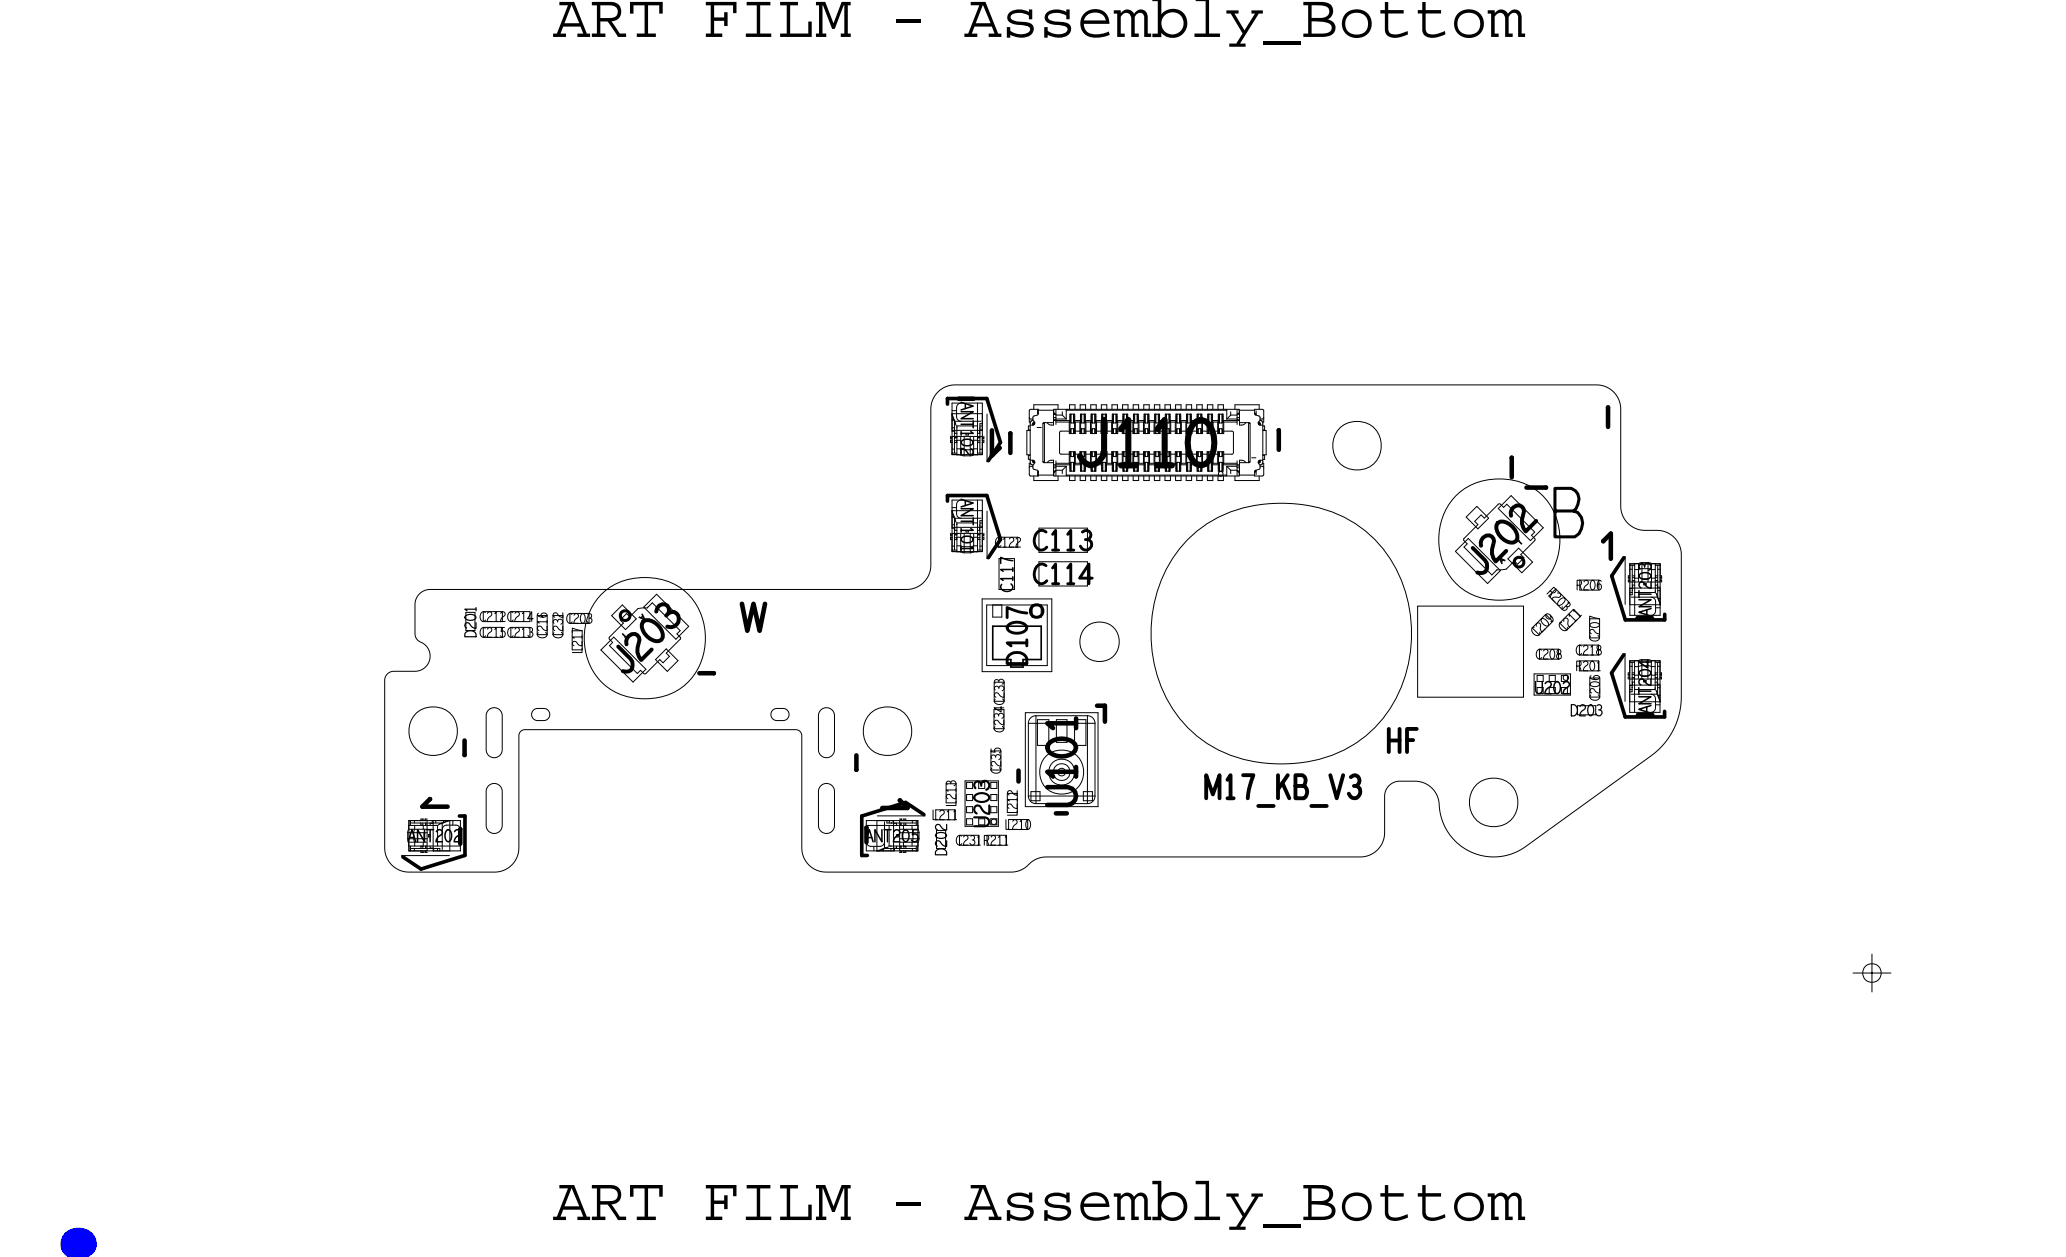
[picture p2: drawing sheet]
<svg xmlns="http://www.w3.org/2000/svg" width="68mm" height="41mm" viewBox="0 0 68 41" stroke-linecap="round" stroke-linejoin="round" font-family="sans-serif">
<!-- layer: Board Outline -->
<g fill="none" stroke="#000" stroke-width=".03">
<path d="M13.8 19.6l.4-.2h15.7a.8 .8 0 0 0 .8-.8v-5.2a.8 .8 0 0 1 .8-.7h21.3a.8 .8 0 0 1 .7 .8v3.3a.8 .8 0 0 0 .8 .7h.5a.8 .8 0 0 1 .7 .8v4.8l-.3 1-.6 .7-4.3 3.2a1.86 1.86 0 0 1-2.8-1.7 .8 .8 0 0 0-.8-.5h-.6l-.3 .2-.1 1.6a.8 .8 0 0 1-.8 .7h-10.4l-.3 .1-.4 .3-.4 .1h-6.1a.8 .8 0 0 1-.8-.8v-3.7l-.1-.2h-9.1l-.2 .2v3.8a.8 .8 0 0 1-.8 .7h-2.9a.8 .8 0 0 1-.7-.8v-5.6l.2-.2 1-.1 .3-.3v-.4l-.5-.5v-1zM39.4 17.6a4.4 4.4 0 0 1 6.8 1.5 4.3 4.3 0 0 1-2.5 5.9 4.3 4.3 0 0 1-5.6-3.2 4.5 4.5 0 0 1 1.3-4.2zM46.8 20h3.5v3h-3.5zM16.1 23.4h.3l.2 .2v1.2l-.2 .2-.2-.1-.1-.1v-1.2zM16.1 25.9h.3l.2 .2v1.2l-.2 .2-.2-.1-.1-.1v-1.2zM17.6 23.4h.4l.1 .1v.2l-.1 .1h-.3l-.1-.2zM25.5 23.4h.4l.1 .1v.2l-.1 .1h-.3l-.1-.2zM27.1 23.4h.3l.1 .2v1.2l-.2 .2-.2-.1-.1-.1v-1.2zM27.1 25.9h.3l.1 .2v1.2l-.2 .2-.2-.1-.1-.1v-1.2z"/>
<circle cx="44.8" cy="14.7" r=".81"/>
<circle cx="14.3" cy="24.1" r=".81"/>
<circle cx="29.3" cy="24.1" r=".81"/>
<circle cx="36.3" cy="21.2" r=".65"/>
<circle cx="49.3" cy="26.5" r=".81"/>
</g>
<g fill="none" stroke="#000" stroke-width=".15">
<path d="M31.7 13.2h.4zM32.7 15l.3-.2zM32.7 14.2v.8zM33 14.8h.1M33.4 14.3h.1M33.4 14.3v.6zM42.2 14.2h.1M42.2 14.2v.6zM49.9 15.1h.1M49.9 15.1v.6zM50.4 16.1h.6zM51 16.1h.1"/>
<path d="M52.9 17.9h.1M53.1 13.4h.1M53.1 13.4v.7zM53.2 17.6l-.3 .3zM53.2 17.6v.8zM13.9 26.6l.3-.2zM13.9 26.6h.9zM14.2 26.4h.1M15.2 27.4h.1M15.2 27.4v.4zM15.3 24.9h.1M15.3 24.4v.5z"/>
<path d="M23.1 22.2h.5zM23.6 22.2h.1M28.3 25.4h.1M28.3 24.9v.5zM28.6 27.3v.5zM28.6 27.3h.1M29.1 26.7h.9zM29.7 26.4h.1M29.7 26.4l.3 .3zM33.6 25.4v.4zM36.2 23.3h.3zM36.5 23.3v.5z"/>
<path d="M54.1 20.4h.4zM54.1 23.6h.5z"/>
</g>
<!-- layer: Components -->
<g fill="none" stroke="#000" stroke-width=".03">
<path d="M21.7 19.6l1 1.1zM31.4 14.4h.1M31.4 14.5h.1M31.4 14.6h.1M31.4 14.5v.1zM31.4 14.4v.1zM31.4 17.6h.1M31.4 17.7h.1M31.4 17.7v.1zM31.4 17.6v.1zM31.4 17.8h.1M31.4 13.3h1z"/>
<path d="M31.4 13.3v.3zM31.4 16.5h1zM31.4 16.5v.3zM31.4 13.6h.2zM31.4 13.7l1-.1zM31.4 13.6v1.4zM31.4 13.7v.5zM31.4 16.8h.2zM31.5 13.9h.1M31.4 16.9l1-.1zM31.4 16.9v.5zM31.4 16.8v1.4z"/>
<path d="M31.4 13.6v.1M31.4 14.1h.1zM31.4 14.2h.1zM31.4 14.2h1zM31.5 17.1h.1M31.4 16.8v.1M31.4 14.4h1zM31.4 14.4v.6zM31.4 17.3h.1zM31.4 14.8h.1zM31.4 15h.1M31.4 15h.2z"/>
<path d="M31.4 17.4h.1zM31.4 17.4h1zM31.4 15h1zM31.4 17.6h1zM31.4 17.6v.6zM31.4 18h.1zM31.4 18.2h.1M31.4 18.2h.2zM31.4 18.2h1zM31.4 13.7l.1 .3zM31.4 13.7l.1 .2zM31.4 16.9l.1 .3z"/>
<path d="M31.4 16.9l.1 .2zM31.5 13.9v1.1zM31.5 14.2h.1M31.5 14.3h.1zM31.5 17.1v1.1zM31.5 14.4h.1zM31.5 14.5h.1zM31.5 14.6h.1zM31.5 14.6h.1M31.5 17.4h.1M31.5 17.5h.1zM31.5 17.6h.1z"/>
<path d="M31.5 17.7h.1zM31.5 17.8h.1zM31.5 17.8h.1M31.5 14.2v.1zM31.5 17.4v.1zM31.5 13.9h.9zM31.5 17.1h.9zM31.5 14h.1M31.6 14h.1M31.5 17.2h.1M31.6 17.2h.1M31.6 13.5v.3z"/>
<path d="M31.6 16.7v.3zM31.6 13.8l.1 .1M31.6 17l.1 .1M31.6 14v1zM31.6 14.1h.7zM31.6 17.3h.7zM31.6 17.2v1zM31.7 13.3l-.1 .2M31.7 16.5l-.1 .2M32.1 14.4v.6zM32.1 14.5h.2zM32.1 14.8h.2z"/>
<path d="M32.1 15h.2zM32.1 17.6v.6zM32.1 17.7h.2zM32.1 14.8h-.1M32.1 15h-.1M32.1 18h.2zM32.1 18h-.1M32.1 18.2h.2zM32.1 18.2h-.1M32.3 13.3v1.7zM32.3 16.5v1.7zM32.3 14.3h.1z"/>
<path d="M32.3 14.4h.1zM32.3 15l.1-.1zM32.3 17.5h.1zM32.3 15h.1zM32.3 17.6h.1zM32.3 18.2l.1-.1zM32.3 18.2h.1zM32.3 14.4h.1M32.3 17.6h.1M32.3 14.6h.1M32.3 14.5h.1M32.3 17.7h.1"/>
<path d="M32.3 17.8h.1M32.3 14.5v.1zM32.3 14.5h.1zM32.3 14.6h.1zM32.3 17.7v.1zM32.3 17.7h.1zM32.3 17.8h.1zM32.3 14.2v.1zM32.4 14.2h.1M32.4 17.4h.1M32.3 17.4v.1zM32.4 14.1h.1"/>
<path d="M32.4 17.3h.1M32.3 14.1h.1M32.3 17.3h.1M32.4 14h.1M32.4 14v.9zM32.4 17.2h.1M32.4 17.2v.9zM32.4 14.8h.1M32.4 18h.1M32.4 19.8h2.3zM32.4 19.8v2.4zM32.4 13.3v1.6z"/>
<path d="M32.4 16.5v1.6zM32.4 13.6v.6zM32.4 16.8v.6zM32.4 14.4h.1M32.4 14.5h.1M32.5 14.6h.1M32.4 14.4v.6zM32.4 14.9h.1M32.4 17.6h.1M32.4 17.7h.1M32.4 17.6v.6zM32.5 17.8h.1"/>
<path d="M32.4 18.1h.1M32.5 14.5h.1M32.5 17.7h.1M32.5 14.5v.1zM32.5 14.4v.1zM32.5 17.7v.1zM32.5 17.6v.1zM32.6 20v2zM32.6 20h2zM32.6 13.7v1.5zM32.6 16.9v1.5zM32.8 20v.4z"/>
<path d="M32.8 20h.3zM32.9 14.8l-.3 .4zM32.9 18l-.3 .4zM33 17.7v.4zM33 17.7h.6zM33 18.1h.6zM33 18.4v1.1zM33 19.5h.5zM33 18.4h.5zM33.1 20v.4zM33.5 18.4v1.1zM33.6 17.7v.4z"/>
<path d="M33.9 14.2h.1zM33.9 15h.1zM33.9 14.2v.8zM34 14.1h.1M33.9 15.2h.1M33.9 15v.2zM33.9 14.1v.1zM34 15.3h.1M34 13.6v.3zM34 15.3v.4zM34 13.8h.1M34 15.7h.1"/>
<path d="M34 13.9h.1M34 15.2h.1M34 14v1.2zM34 15.2l.1 .1M34 14h.1zM34 15.2h.1zM34 13.5h.3zM34 13.8h.1zM34.1 13.9h.1M34.1 15.3h.1M34 15.4h.1zM34 15.7h.3z"/>
<path d="M34 13.5v.1M34 15.4h.1M34.1 20h.3zM34.1 15.2h.1M34.1 14h.1M34.1 15.2v.1M34.1 13.8v.1zM34.1 15.4h.1M34.1 15.4v.1M34.2 13.9h.1M34.2 15.3h.1M34.1 13.9v.1z"/>
<path d="M34.1 15.2v.1zM34.1 13.9v.1M34.1 13.4h.8zM34.1 13.4v.1zM34.1 15.9h.8zM34.1 15.7v.2zM34.1 13.7h.1zM34.1 15.5h.1zM34.1 13.7v.1M34.2 14h.1M34.2 15.2h.1M34.2 13.9h-.1l-.1 .1"/>
<path d="M34.2 14h-.1M34.2 15.3l-.1 .1M34.2 14.1h.2zM34.2 15.5l.1 .1M34.3 13.6h.1M34.3 13.5v.1zM34.3 15.6h.1M34.3 15.6v.1zM34.3 13.5h.5zM34.3 15.7h.5zM34.3 13.6l-.1 .1M34.3 18.5v.8z"/>
<path d="M34.3 18.5h1.6zM34.3 19.3h1.6zM34.3 17.4v.8zM34.3 17.4h1.6zM34.3 18.2h1.6zM34.4 20v.4zM34.4 14v1.2zM34.4 15.2l.1 .1M34.5 14h.1M34.4 15.2h.1M34.5 15.2h.1M34.5 13.9h.3z"/>
<path d="M34.5 15.3h.3zM34.5 13.9l-.1 .1M34.5 13.9v1.4zM34.6 13.9l.1 .1M34.6 20v2zM34.7 14h.1zM34.7 15.2h.1zM34.7 15.2l-.1 .1M34.7 19.8v2.4zM34.8 13.6h.1M34.8 13.7h.1zM34.8 13.8h.1z"/>
<path d="M34.8 15.4h.1zM34.8 15.5h.1zM34.8 13.5v.5zM34.8 15.6h.1M34.8 15.2v.5zM34.8 13.9h.5zM34.8 15.3h.5zM34.8 13.5v.1zM34.8 15.6v.1zM34.8 13.5h6.1zM34.8 15.7h6.1zM34.9 13.7h.2z"/>
<path d="M34.9 15.5h.2zM34.9 13.5v.5zM34.9 15.5h.1M34.9 15.2v.5zM34.9 13.8h.3zM34.9 13.9h.4zM34.9 15.3h.4zM34.9 15.4h.3zM34.9 13.4v.1zM34.9 15.7v.2zM35 14.3v.6zM35 14.9v.1"/>
<path d="M35 14.2v.1M35.1 13.6v.1zM35.1 13.7l.1 .1zM35.2 13.5h.1M35.2 13.5v.3zM35.2 13.5h5.3zM35.2 15.7h5.3zM35.3 13.4h.2zM35.3 13.4v.1zM35.3 13.7h.2zM35.3 13.7h.1M35.3 13.8h.1"/>
<path d="M35.3 13.7v.2zM35.3 13.9h.1M35.4 13.7h.1M35.4 13.7v.3zM35.5 13.7h.1M35.5 13.8h.1M35.5 13.7v.2zM35.5 13.9h.1M35.5 13.9v.4zM35.5 13.9h.2zM35.5 13.4v.1zM35.7 13.4h.1z"/>
<path d="M35.7 13.4v.1zM35.7 13.7h.1zM35.7 13.7h.1M35.7 13.8h.1M35.7 13.7v.2zM35.7 13.9h.1M35.7 13.7v.3zM35.8 13.7h.1M35.8 13.7v.3zM35.8 13.8h.1M35.8 13.7v.2zM35.8 13.9h.1"/>
<path d="M35.8 13.9v.4zM35.8 13.9h.2zM35.8 13.4v.1zM35.9 18.5v.8zM35.9 17.4v.8zM36 13.4h.2zM36 13.4v.1zM36 13.7h.2zM36 13.7h.1M36 13.8h.1M36 13.7v.2zM36 13.9h.1"/>
<path d="M36.1 13.7h.1M36.1 13.7v.3zM36.2 13.7h.1M36.2 13.8h.1M36.2 13.7v.2zM36.2 13.9h.1M36.2 13.9v.4zM36.2 13.9h.2zM36.2 13.4v.1zM36.4 13.4h.1zM36.4 13.4v.1zM36.4 13.7h.1z"/>
<path d="M36.4 13.7h.1M36.4 13.8h.1M36.4 13.7v.2zM36.4 13.9h.1M36.4 13.7v.3zM36.5 13.7h.1M36.5 13.7v.3zM36.5 13.8h.1M36.5 13.7v.2zM36.5 13.9h.1M36.5 13.9v.4zM36.5 13.9h.2z"/>
<path d="M36.5 13.4v.1zM36.7 13.4h.2zM36.7 13.4v.1zM36.7 13.7h.2zM36.7 13.7h.1M36.7 13.8h.1M36.7 13.7v.2zM36.7 13.9h.1M36.8 13.7h.1M36.8 13.7v.3zM36.9 13.7h.1M36.9 13.8h.1"/>
<path d="M36.9 13.7v.2zM36.9 13.9h.1M36.9 13.9v.4zM36.9 13.9h.2zM36.9 13.4v.1zM37.1 13.4h.1zM37.1 13.4v.1zM37.1 13.7h.1zM37.1 13.7h.1M37.1 13.8h.1M37.1 13.7v.2zM37.1 13.9h.1"/>
<path d="M37.1 13.7v.3zM37.2 13.7h.1M37.2 13.7v.3zM37.2 13.8h.1M37.2 13.7v.2zM37.2 13.9h.1M37.2 13.9v.4zM37.2 13.9h.2zM37.2 13.4v.1zM37.4 13.4h.2zM37.4 13.4v.1zM37.4 13.7h.2z"/>
<path d="M37.4 13.7h.1M37.4 13.8h.1M37.4 13.7v.2zM37.4 13.9h.1M37.5 13.7h.1M37.5 13.7v.3zM37.6 13.7h.1M37.6 13.8h.1M37.6 13.7v.2zM37.6 13.9h.1M37.6 13.9v.4zM37.6 13.9h.2z"/>
<path d="M37.6 13.4v.1zM37.8 13.4h.1zM37.8 13.4v.1zM37.8 13.7h.1zM37.8 13.7h.1M37.8 13.8h.1M37.8 13.7v.2zM37.8 13.9h.1M37.8 13.7v.3zM37.9 13.7h.1M37.9 13.7v.3zM37.9 13.8h.1"/>
<path d="M37.9 13.7v.2zM37.9 13.9h.1M37.9 13.9v.4zM37.9 13.9h.2zM37.9 13.4v.1zM38.1 13.4h.2zM38.1 13.4v.1zM38.1 13.7h.2zM38.1 13.7h.1M38.1 13.8h.1M38.1 13.7v.2zM38.1 13.9h.1"/>
<path d="M38.2 13.7h.1M38.2 13.7v.3zM38.3 13.7h.1M38.3 13.8h.1M38.3 13.7v.2zM38.3 13.9h.1M38.3 13.9v.4zM38.3 13.9h.2zM38.3 13.4v.1zM38.5 13.4h.1zM38.5 13.4v.1zM38.5 13.7h.1z"/>
<path d="M38.5 13.7h.1M38.5 13.8h.1M38.5 13.7v.2zM38.5 13.9h.1M38.5 13.7v.3zM38.6 13.7h.1M38.6 13.7v.3zM38.6 13.7v.2zM38.6 13.8h.1M38.6 13.9h.1M38.6 13.9v.4zM38.6 13.9h.2z"/>
<path d="M38.6 13.4v.1zM38.8 13.4v.1zM38.8 13.4h.2zM38.8 13.7v.2zM38.8 13.7h.1M38.8 13.8h.1M38.8 13.7h.2zM38.8 13.9h.1M38.9 13.7h.1M38.9 13.7v.3zM39 13.7h.1M39 13.7v.2z"/>
<path d="M39 13.8h.1M39 13.9h.1M39 13.9v.4zM39 13.9h.2zM39 13.4v.1zM39.2 13.4v.1zM39.2 13.4h.1zM39.2 13.7v.2zM39.2 13.7h.1zM39.2 13.7h.1M39.2 13.8h.1M39.2 13.9h.1"/>
<path d="M39.2 13.7v.3zM39.3 13.7v.3zM39.3 13.7h.1M39.3 13.7v.2zM39.3 13.8h.1M39.3 13.9h.1M39.3 13.9v.4zM39.3 13.9h.2zM39.3 13.4v.1zM39.5 13.4v.1zM39.5 13.4h.2zM39.5 13.7v.2z"/>
<path d="M39.5 13.7h.2zM39.5 13.7h.1M39.5 13.8h.1M39.5 13.9h.1M39.6 13.7h.1M39.6 13.7v.3zM39.7 13.7h.1M39.7 13.7v.2zM39.7 13.8h.1M39.7 13.9h.1M39.7 13.9v.4zM39.7 13.9h.2z"/>
<path d="M39.7 13.4v.1zM39.9 13.4v.1zM39.9 13.4h.1zM39.9 13.7v.2zM39.9 13.7h.1zM39.9 13.7h.1M39.9 13.8h.1M39.9 13.9h.1M39.9 13.7v.3zM40 13.7v.3zM40 13.7h.1M40 13.7v.2z"/>
<path d="M40 13.8h.1M40 13.9h.1M40 13.9v.4zM40 13.9h.2zM40 13.4v.1zM40.2 13.4v.1zM40.2 13.4h.2zM40.2 13.7v.2zM40.2 13.7h.2zM40.2 13.7h.1M40.2 13.8h.1M40.2 13.9h.1"/>
<path d="M40.3 13.7h.1M40.3 13.7v.3zM40.4 13.7h.1M40.4 13.7v.2zM40.4 13.8h.1M40.4 13.9h.1M40.4 13.9v.4zM40.4 13.9h.5zM40.4 13.9h.4zM40.4 15.3h.4zM40.4 15.3h.5zM40.4 13.4v.1z"/>
<path d="M40.4 14.2h.3zM40.4 15h.3zM40.5 13.5h.1M40.5 13.5v.3zM40.5 13.8l.1-.1zM40.5 15.4l.1 .1zM40.5 13.8h.3zM40.5 15.4h.3zM40.6 13.6v.1zM40.6 15.5v.1zM40.6 13.7h.2zM40.6 15.5h.2z"/>
<path d="M40.7 14.2v.1M40.7 14.3v.6zM40.7 14.9v.1M40.8 13.4v.1zM40.8 15.7v.2zM40.8 13.4h.8zM40.8 15.9h.8zM40.8 13.5v.5zM40.8 13.7h.1M40.8 13.7h.1zM40.8 13.8h.1zM40.8 15.4h.1z"/>
<path d="M40.8 15.5h.1zM40.8 15.2v.5zM40.9 15.6h.1M40.9 13.6h.1M40.9 13.5v.1zM40.9 13.5h.5zM40.9 15.6v.1zM40.9 15.7h.5zM40.9 13.5v.5zM40.9 13.9h.3zM40.9 14h.1zM40.9 15.2h.1z"/>
<path d="M40.9 15.3h.3zM40.9 15.2v.5zM41 15.2l.1 .1M41.1 13.9l-.1 .1M41.2 13.9v1.4zM41.2 13.9l.1 .1M41.2 15.3h.1M41.2 14h.1M41.3 14h.1M41.2 15.2h.1M41.3 14v1.2zM41.3 15.2l-.1 .1"/>
<path d="M41.3 15.1h.2zM41.4 13.5v.1zM41.4 13.6h.1M41.4 13.5h.3zM41.4 15.6v.1zM41.4 15.6h.1M41.4 15.7h.3zM41.4 13.6l.1 .1M41.5 13.7h.1M41.4 15.5h.1M41.5 13.7h.1zM41.5 15.5h.1z"/>
<path d="M41.5 15.5l-.1 .1M41.5 13.6v.1zM41.5 15.5v.2zM41.5 15.5h.1M41.5 15.3h.1M41.5 14h.1M41.5 13.9h.1M41.5 13.9h.1l.1 .1M41.5 15.3l.1 .1M41.6 15.2h.1M41.6 14h.1M41.6 13.7v.1"/>
<path d="M41.6 13.4v.1zM41.6 15.7v.2zM41.6 13.9v.1zM41.6 15.2v.1zM41.6 13.9v.1M41.6 15.4h.1M41.6 13.8v.1zM41.6 13.8h.1zM41.6 14h.1zM41.6 15.2h.1zM41.6 15.4h.1zM41.6 15.2h-.1"/>
<path d="M41.6 15.4v.1M41.6 15.2v.1M41.6 13.9h.1M41.7 15.3h.1M41.7 13.5v.1M41.7 15.4h.1M41.7 13.9h.1M41.7 14v1.2zM41.7 14.2h.1M41.7 14.2h.1zM41.7 15h.1zM41.7 15h.1"/>
<path d="M41.7 15.2l-.1 .1M41.7 14.1h.1M41.7 15.2h.1M41.7 13.6v.3zM41.7 15.3v.4zM41.7 13.8h.1M41.7 15.7h.1M41.7 14.1v.1zM41.7 15v.2zM41.8 14.2v.8zM48 18.2l1.1 1.1zM48 18.2l.5-.4z"/>
<path d="M49.5 16.8l.4-.4zM49.9 16.4l1 1zM52.2 19.1v.4zM52.2 19.1h.6zM52.2 19.5h.6zM52.8 19.1v.4zM53.7 18.4l-.4 .4zM53.7 18.4v1.5zM53.8 19v.1zM53.8 19.1v.1zM53.8 19.2h.1M53.8 19.1h.1"/>
<path d="M53.8 19h.1M53.8 18.7h.1M53.8 18.8h.1zM53.8 18.7h.2zM53.8 18.6h.2zM53.8 18.6v.6zM53.8 18.7v1.6zM53.8 19.6h.1zM53.8 19.5h.1zM53.8 19.4h.1zM53.8 19.4v.6zM53.8 19.2h1z"/>
<path d="M53.8 18.6h1zM53.8 20h1zM53.8 19.4h1zM53.9 19.7h.8zM53.9 19.3h.1zM53.9 19.2h.1zM53.9 19.1h.1zM53.9 19h.1zM53.9 18.7v.9zM53.9 19.5h.1M53.9 19.4h.1M53.9 19.3v.1z"/>
<path d="M54 19v.1zM54 19.2h.1M54 19h.1M54 19.1h.1M54 18.6v1.7zM54 19.1h.1zM54 18.8h.1zM54 18.6h.1zM54 19.5h.6zM54.1 18.6v.6zM54.2 18.8h-.1M54.2 18.6h-.1"/>
<path d="M54.5 19.7l.2 .2M54.6 19.3h.1zM54.6 19.2h.1zM54.6 18.7h.2zM54.6 18.6h.2zM54.6 18.6v1zM54.7 19.2h.1M54.7 19.1h.1M54.7 19h.1M54.7 19.9v.3zM54.7 19.6h.1M54.7 19.6l.1 .3z"/>
<path d="M54.7 19.7h.1M54.7 19.7l.1 .2zM54.7 19.4h.1M54.7 19.3v.1zM54.7 18.8h.1zM54.7 19.5h.1zM54.7 19.4h.1zM54.7 18.7v1zM54.8 19.8h.1M54.8 19.9v.1M54.9 19.2h.1M54.9 19.1h.1"/>
<path d="M54.8 19h.1M54.8 18.6h.1M54.8 18.6v.6zM54.8 20v.3zM54.8 18.7v1.3zM54.8 19.4v.6zM54.8 19.1h.1M54.9 19v.1zM54.9 19.1v.1zM13.3 28.2l.4 .4zM13.3 28.2h1.5zM13.5 27.4h.6z"/>
<path d="M13.5 27.2v.2zM13.5 27.9h1.7zM13.5 27.2h1zM13.5 27.4v.1M13.5 28.1h.1M13.5 27.1h.1M13.5 27.9v.2zM13.5 27.1v.1zM13.5 28.1h.6zM13.5 27.1v1zM13.5 27.1h.6zM13.5 28.1h1.7z"/>
<path d="M13.5 28h1zM13.5 27.2h1.1zM13.5 27.1h1.4zM13.7 28v.1zM13.7 27.1v.1zM13.7 27.2v.2zM13.7 27.4v.1M13.9 27.2h.1M13.9 28.1h.1zM13.9 27.9h.1zM13.9 28.1h.1M13.9 27.9v.1z"/>
<path d="M13.9 27.1h.1M13.9 27.2h.1zM13.9 27h.1zM13.9 27.9h.1M14 27h.1M14 27.2h.1M14 27.9v.1zM14 28.1h.1M14 27.9h.1M14 27.2v.2zM14 28.1h.1zM14 27.1h.1"/>
<path d="M14 27h.1zM14.1 27.9h.1M14.1 27.9v.1zM14.1 27.2h.1M14.1 27h.1M14.1 28.1h.1M14.1 27.1v1zM14.2 28h.1zM14.2 27.9v.1zM14.2 27.2h.1M14.2 27.2h.1zM14.3 27.1v.1z"/>
<path d="M14.3 28h.1M14.3 27.2h.1M14.3 27.1v1zM14.3 27.1h.5zM14.3 28.1h.5zM14.3 28v.1zM14.4 28h.1M14.4 27.1v.1zM14.4 27.2h.1M14.4 28v.1zM14.4 27.2v.7zM14.5 27.2h.1"/>
<path d="M14.5 27.2l.3-.1zM14.5 28v.1zM14.6 27.2v.8zM14.6 27.2l.2-.1zM14.6 27.2h.1M14.6 27.1h.1M14.7 27.2h.3zM14.8 27.2l-.2 .2M14.8 27.1v1zM14.9 27.1h.3zM14.9 27.1h-.1M14.9 27.1v.1z"/>
<path d="M15.1 27.2l.1 .2M15.2 27.1v1zM16 21h.6zM16 20.7v.3zM16 20.7h.6zM16 20.5h.6zM16 20.2v.3zM16 20.2h.6zM16.6 20.7v.3zM16.6 20.2v.3zM16.9 20.5h.6zM16.9 20.2v.3z"/>
<path d="M16.9 20.2h.6zM16.9 20.7v.3zM16.9 20.7h.6zM16.9 21h.6zM17.5 20.2v.3zM17.5 20.7v.3zM17.7 20.3h.4zM17.7 20.9h.4zM17.7 20.3v.6zM18.1 20.3v.6zM18.3 20.9h.3zM18.3 20.3v.6z"/>
<path d="M18.3 20.3h.3zM18.6 20.3v.6zM18.8 20.2v.4zM18.8 20.2h.6zM18.8 20.6h.6zM18.9 20.8h.3zM18.9 21.4h.3zM18.9 20.8v.6zM19.2 20.8v.6zM19.4 20.2v.4zM19.8 21.4l1.1 1.1zM20.3 21l-.5 .4z"/>
<path d="M21.3 20l.4-.4zM28.6 27.1v1zM28.6 28.1h.3zM28.6 27.1h1.6zM28.6 27.2h1.7zM28.6 27.8l.2 .1M28.7 27.9h.3zM28.8 27.9v.2zM28.9 28.1h1.3zM28.9 27.1v1zM28.9 28.1h.6zM28.9 27.1h.6z"/>
<path d="M29 26.9h1.5zM29 28.1l.2-.1zM29 28.1l.3-.1zM29 28.1h-.1M29.1 28h.1M29.2 28h.1M29.2 27.1v.9zM29.2 27.8l-.2 .1M29.2 28h1zM29.3 27.1v.1zM29.3 27.2h.9zM29.3 28h.1"/>
<path d="M29.3 27.9h.1M29.3 27.9h1zM29.4 27.2v.7zM29.4 27.1v.1zM29.4 28v.1zM29.4 27.2h.1M29.5 27.1v.1zM29.5 27.2h.1zM29.5 27.2h.1M29.5 28h.1M29.5 28h.1zM29.5 27.1v1z"/>
<path d="M29.5 28v.1zM29.6 27.2h.1M29.6 27.9v.1zM29.7 27h.1zM29.7 28.1h.1zM29.7 27.1h.6zM29.7 27.1v1zM29.7 28.1h.6zM29.7 27.4h.6zM29.7 27.2h.1M29.7 28.1h.1M29.7 27.9v.1z"/>
<path d="M29.7 27.1h.1M29.8 27h.1M29.8 28.1h.1M29.8 27h.1zM29.8 28.1h.1zM29.8 27.2v.2zM29.8 27.2h.1zM29.8 27.9v.1zM29.8 27.2h.1M29.8 27.1h.1M29.9 27h.1M29.9 27.2h.1"/>
<path d="M29.9 27.9v.1zM29.9 28.1h.1M29.9 28h.1M30.1 26.6l.4 .3zM30.1 27.2v.2zM30.1 27.4v.1M30.1 27.1v.1zM30.1 28v.1zM30.2 27.1h.1M30.3 28.1h.1M30.2 27.9v.2zM30.2 27.1v.1z"/>
<path d="M30.3 27.1v.1zM30.3 27.9v.2zM30.3 27.1v1zM30.3 27.2v.2zM30.3 27.4v.1M30.9 26.7v.4zM30.9 26.7h.6zM30.9 27.1h.6zM31.2 25.9h.4zM31.2 26.5h.4zM31.2 25.9v.6zM31.5 26.7v.4z"/>
<path d="M31.6 25.9v.6zM31.7 27.9h.6zM31.7 27.6v.3zM31.7 27.6h.6zM31.9 25.8h1.1zM31.9 25.8v1.5zM31.9 27.3h1.1zM31.9 25.8h.2zM31.9 25.8v.2zM31.9 26h.2zM31.9 26.2h.2zM31.9 26.2v.2z"/>
<path d="M31.9 26.4h.2zM31.9 26.6h.2zM31.9 26.6v.2zM31.9 26.8h.2zM31.9 27h.2zM31.9 27v.2zM31.9 27.2h.2zM32.1 25.8v.2zM32.1 26.2v.2zM32.1 26.6v.2zM32.1 27v.2zM32.3 27.6v.3z"/>
<path d="M32.4 22.2h2.3zM32.6 22h2zM32.6 27.6v.3zM32.6 27.6h.6zM32.6 27.9h.6zM32.7 25.8h.2zM32.7 26h.2zM32.7 26.2h.2zM32.7 26.4h.2zM32.7 26.6h.2zM32.7 26.8h.2zM32.7 27h.2z"/>
<path d="M32.7 27.2h.2zM32.7 24.8h.3zM32.7 25.4h.3zM32.7 24.8v.6zM32.7 27.1l.1-.1 .1 .1-.1 .1zM32.8 20.4h.3zM32.8 24h.3zM32.8 23.4v.6zM32.8 23.4h.3zM32.8 22.5v.6zM32.9 25.8v.2zM32.9 26.2v.2z"/>
<path d="M32.9 26.6v.2zM32.9 27v.2zM33 25.8v1.5zM33 24.8v.6zM33.1 23.4v.6zM33.2 22.5v.6zM33.2 27.6v.3zM33.3 26.8h.3zM33.3 26.2v.6zM33.3 26.2h.3zM33.3 27v.4zM33.3 27h.6z"/>
<path d="M33.3 27.4h.6zM33.6 26.2v.6zM33.8 23.5v3.1zM33.8 23.5h2.4zM33.8 26.6h2.4zM33.9 27v.4zM33.9 23.9v2.4zM33.9 23.9h2.2zM33.9 26.3h2.2zM34 26.3v.1l.2 .1M34 26.1v.3zM34 26.1h.3z"/>
<path d="M34 26.4h.3zM34.1 20.4h.3zM34.2 23.6v2.9zM34.2 23.6h1.7zM34.2 26.5h1.7zM34.2 23.6l-.2 .1v.2M34.2 23.7h.4zM34.2 24.6h.4zM34.2 23.7v.9zM34.3 26.1v.3zM35.8 26.1h.3zM35.8 26.4h.3z"/>
<path d="M35.9 23.6v2.9zM35.9 23.6l.2 .1v.2M36.1 26.1v.3zM36.1 23.9v2.4zM36.1 26.3v.1l-.2 .1M36.2 23.5v3.1zM50.6 22.2h1.2zM50.6 22.2v.7zM50.6 22.9h1.2zM50.7 22.3h.2zM50.7 22.3v.2zM50.7 22.5h.2z"/>
<path d="M50.8 21.7h.7zM50.8 21.4v.3zM50.8 21.4h.7zM50.9 22.3v.2zM51.1 22.3h.2zM51.1 22.3v.2zM51.1 22.5h.2zM51.3 22.3v.2zM51.5 21.4v.3zM51.5 22.5h.1zM51.5 22.3h.2zM51.5 22.3v.2z"/>
<path d="M51.6 22.4l.1-.1 .1 .1-.1 .1zM51.6 22.5h.1zM51.7 22.3v.2zM51.8 22.2v.7zM52.1 21.8v.3zM52.1 21.8h.7zM52.1 22.1h.7zM52.1 21.3v.3zM52.1 21.3h.7zM52.1 21.6h.7zM52.5 20.4h.3zM52.5 21h.3z"/>
<path d="M52.5 20.4v.6zM52.5 22.4h.3zM52.5 23h.3zM52.5 22.4v.6zM52.8 21.8v.3zM52.8 21.3v.3zM52.8 20.4v.6zM52.8 22.4v.6zM53.6 21.6l-.3 .4zM53.6 21.6v1.5zM53.8 22.2v.1zM53.8 22.3v.1z"/>
<path d="M53.8 22.4h.1M53.8 22.3h.1M53.8 22.2h.1M53.8 21.9h.1M53.8 22.8h.1zM53.8 22.7h.1zM53.8 22.6h.1zM53.8 22h.1zM53.8 21.9h.2zM53.8 21.8h.2zM53.8 21.8v.6zM53.8 21.9v1.6z"/>
<path d="M53.8 22.6v.6zM53.8 22.6h1zM53.8 22.4h1zM53.8 21.8h1zM53.8 23.2h1zM53.8 23.5h1zM53.8 20.3h1zM53.8 22.9h.9zM53.9 21.9v.9zM53.9 22.7h.1M53.9 22.6h.1M53.9 22.5h.1z"/>
<path d="M53.9 22.4h.1zM53.9 22.3h.1zM53.9 22.2h.1zM53.9 22.5v.1zM54 22.2v.1zM54 22.4h.1M54 22.2h.1M54 22.3h.1M54 21.8v1.7zM54 22.8h.6zM54 22.3h.1zM54 22h.1z"/>
<path d="M54 21.8h.1zM54.1 21.8v.6zM54.2 22h-.1M54.2 21.8h-.1M54.5 22.9l.2 .2M54.6 22.5h.1zM54.6 22.4h.1zM54.6 21.8v1zM54.6 21.9h.2zM54.6 21.8h.2zM54.7 22.4h.1M54.7 22.3h.1"/>
<path d="M54.7 22.2h.1M54.7 23.3h.1zM54.7 23.1v.3zM54.7 23.4l-.2 .1M54.7 20.1h.1zM54.7 20.2l-.2 .1M54.7 22.8h.1M54.7 22.8l.1 .3zM54.7 22.9h.1M54.7 22.9l.1 .2zM54.7 22.6h.1M54.7 22.5v.1z"/>
<path d="M54.7 22.7h.1zM54.7 22.6h.1zM54.7 22h.1zM54.7 21.9v1zM54.7 23h.1M54.8 23.1h.1M54.8 23.1v.1M54.9 22.4h.1M54.9 22.3h.1M54.8 22.2h.1M54.8 21.8h.1M54.8 21.8v.6z"/>
<path d="M54.8 23.2v.3zM54.8 21.9v1.3zM54.8 22.6v.6zM54.8 22.3h.1M54.9 22.2v.1zM54.9 22.3v.1z"/>
<circle cx="49.5" cy="17.8" r="2.01"/>
<circle cx="21.3" cy="21.1" r="2.01"/>
<circle cx="35" cy="25.5" r=".73"/>
</g>
<path d="M34 20.1l.2-.1 .2 .1v.2l-.2 .1-.2-.1z" fill="none" stroke="#000" stroke-width=".1"/>
<path d="M32.8 20.7h1.6zM32.8 20.7v1.1zM32.8 21.8h.6zM33.8 21.8h.6zM34.4 20.7v1.1z" fill="none" stroke="#000" stroke-width=".05"/>
<g fill="none" stroke="#000" stroke-width=".12">
<path d="M31.3 16.4l1.3-.1zM31.3 16.4v.1zM31.3 13.2l1.3-.1zM31.3 13.2v.1zM32.6 16.3l.4 1.5zM32.6 13.1l.4 1.5zM33 14.6l-.4 .6zM33 17.8l-.4 .6zM53.2 19l.5 1.5zM53.6 18.4l-.4 .6zM13.3 28.3l.6 .4zM13.9 28.7l1.4-.5z"/>
<path d="M15.2 26.9h.1zM15.3 26.9v1.3zM28.4 26.9l1.5-.4zM28.4 26.9v1.3zM28.4 28.2h.2zM29.9 26.5l.6 .4zM53.2 22.2l.5 1.5zM53.6 21.6l-.4 .6zM53.7 23.7h1.3zM53.7 20.5h1.3zM55 23.5v.2zM55 20.3v.2z"/>
</g>
<!-- layer: Text -->
<g fill="none" stroke="#000" stroke-width=".05">
<path d="M31.7 16.5l.4 .1-.4 .1M31.7 13.3l.4 .1-.4 .1M31.7 16.8h.4l-.4 .2h.4M31.7 13.6h.4l-.4 .2h.4M31.7 14.6l.1-.1a.16 .16 0 0 1 .2 0 .16 .16 0 0 1 .1 .2h-.1a.19 .19 0 0 1-.3-.1zM31.7 17.8l.1-.1a.16 .16 0 0 1 .2 0 .16 .16 0 0 1 .1 .2h-.1a.19 .19 0 0 1-.3-.1zM32 14.2l.1 .1h-.4M32 17.4l.1 .1h-.4M32 18l.1 .1h-.4M32.1 14.8a.1 .1 0 0 1 0 .1 .1 .1 0 0 1-.1 .1l-.3-.2v.2M32.1 13.9v.2M32.1 17.1v.2"/>
<path d="M32.1 14h-.4M32.1 17.2h-.4M33.4 19.3a.17 .17 0 0 1-.2 .2 .17 .17 0 0 1-.1-.2M33.4 18.5l-.4-.1v.2M33.4 18.8h-.4l.1 .1M33.4 19.1h-.4l.1 .1M33.4 18.7v.2M33.4 19v.2M54.1 19.8h.4l-.4 .2h.4M54.1 19.5v.2M54.1 19.6h.4M54.1 19l.1-.1a.16 .16 0 0 1 .2 0 .16 .16 0 0 1 .1 .2h-.1a.19 .19 0 0 1-.3-.1z"/>
<path d="M54.3 18.7a.11 .11 0 0 0-.2-.1 .1 .1 0 0 0 0 .2M54.5 19.2v.2l-.2-.2a.11 .11 0 0 0-.2 .1 .1 .1 0 0 0 .1 .1M13.5 27.8l.1-.4 .1 .4M14 27.4v.4l-.2-.4v.4M14.1 27.4h.2M14.2 27.4v.4M14.4 27.4a.1 .1 0 0 1 .1 0 .1 .1 0 0 1 .1 .1l-.2 .3h.2M14.8 27.4a.17 .17 0 0 1 .1 .2 .17 .17 0 0 1-.2 .1zM15 27.4a.1 .1 0 0 1 .1 0 .1 .1 0 0 1 .1 .1l-.2 .3h.2M28.6 27.8l.1-.4 .1 .4M29.1 27.4v.4l-.2-.4v.4M29.2 27.4h.2"/>
<path d="M29.3 27.4v.4M29.5 27.4a.1 .1 0 0 1 .1 0 .1 .1 0 0 1 .1 .1l-.2 .3h.2M29.9 27.4a.17 .17 0 0 1 .1 .2 .17 .17 0 0 1-.2 .1zM30.3 27.4h-.2v.2a.12 .12 0 0 1 .2 0 .12 .12 0 0 1 0 .2 .12 .12 0 0 1-.2-.1M50.7 22.5v.3l.1 .1 .1-.1v-.3M51 22.6a.11 .11 0 0 1 .2-.1 .1 .1 0 0 1 0 .1l-.2 .3h.2M51.4 22.5a.17 .17 0 0 1 .1 .2 .17 .17 0 0 1-.2 .1zM51.6 22.6a.11 .11 0 0 1 .2-.1 .1 .1 0 0 1 0 .1l-.2 .3h.2M54.1 23h.4l-.4 .2h.4M54.1 22.7v.2M54.1 22.8h.4M54.1 22.2l.1-.1a.16 .16 0 0 1 .2 0 .16 .16 0 0 1 .1 .2h-.1a.19 .19 0 0 1-.3-.1z"/>
<path d="M54.4 21.8v.2l-.3-.2h.4M54.5 22.4v.2l-.2-.2a.11 .11 0 0 0-.2 .1 .1 .1 0 0 0 .1 .1M54.5 23.3l-.4 .1 .4 .1M54.5 20.1l-.4 .1 .4 .1"/>
</g>
<path d="M24.5 19.9l.2 .9 .2-.9 .2 .9 .2-.9M34.6 26h.7a.29 .29 0 0 1 .2 .3 .29 .29 0 0 1-.2 .3h-.7M34.7 24.5a.56 .56 0 0 1 .8 .2 .53 .53 0 0 1-.5 .3 .53 .53 0 0 1-.4-.3zM35.5 23.9h-.9l.2 .1M35.5 25.5h-.9l.2 .1" fill="none" stroke="#000" stroke-width=".15"/>
<path d="M32.2 27h.3l.2 .1-.2 .2h-.3M32.2 26.3a.26 .26 0 0 1 .2-.1 .26 .26 0 0 1 .2 .2 .26 .26 0 0 1-.2 .1 .26 .26 0 0 1-.2-.2zM32.4 25.9a.12 .12 0 0 0-.2-.1 .12 .12 0 0 0 0 .2M32.7 26.6v.3l-.3-.3a.13 .13 0 0 0-.2 .1 .13 .13 0 0 0 0 .1" fill="none" stroke="#000" stroke-width=".07"/>
<g fill="none" stroke="#000" stroke-width=".09">
<path d="M34.5 17.6a.29 .29 0 0 0-.4 .2 .29 .29 0 0 0 .4 .3h.1M34.5 18.7a.29 .29 0 0 0-.4 .2 .29 .29 0 0 0 .4 .3h.1M34.7 17.6l.1-.1v.7M34.7 18.7l.1-.1v.7M34.7 19.3h.2M35.2 17.6l.1-.1v.7M35.2 18.7l.1-.1v.7M35.2 19.3h.2M35.7 17.6a.16 .16 0 0 1 .3 0 .16 .16 0 0 1-.1 .2M36.1 19.1h-.5l.3-.5v.7M33.3 20.6a.34 .34 0 0 1 .3-.1 .34 .34 0 0 1 .3 .3 .34 .34 0 0 1-.4 .1 .34 .34 0 0 1-.2-.3zM33.3 21.6a.34 .34 0 0 1 .4 0 .34 .34 0 0 1 .2 .3h-.7z"/>
<path d="M33.9 20.2l-.7-.2v.4M33.9 21.2h-.7l.2 .1"/>
</g>
<path d="M36.4 13.9v1a.41 .41 0 0 1-.3 .4 .41 .41 0 0 1-.5-.2M37 14.2l.2-.3v1.5M38.2 14.2l.2-.3v1.5M39.5 13.9a.54 .54 0 0 1 .6 .7v.2a.43 .43 0 0 1-.5 .6 .43 .43 0 0 1-.4-.6v-.4z" fill="none" stroke="#000" stroke-width=".2"/>
<g fill="none" stroke="#000" stroke-width=".13">
<path d="M39.8 26.3v-.7l.2 .6 .3-.6v.7M40.5 25.7l.1-.1v.7M40.5 26.3h.2M41 25.6h.4l-.2 .7M41.5 26.6h.5M42.2 25.6v.7M42.3 25.8l.3 .5M42.5 25.6l-.3 .4M42.8 25.9l.3 .1 .1 .1-.2 .2h-.2v-.7h.3v.1l-.1 .2M43.3 26.6h.5M43.9 25.6l.2 .7 .2-.7M44.6 25.6a.17 .17 0 0 1 .3 .1 .17 .17 0 0 1-.1 .2"/>
<path d="M44.7 25.9a.2 .2 0 0 1 .2 .2 .2 .2 0 0 1-.1 .2 .2 .2 0 0 1-.3-.1M45.8 24.1v.7M46.2 24.1v.7M46.8 24.1h-.3v.7"/>
</g>
<path d="M51.3 16.9h.7a.47 .47 0 0 1 .3 .4 .47 .47 0 0 1-.3 .4h-.7v-1.6h.6a.43 .43 0 0 1 .1 .8" fill="none" stroke="#000" stroke-width=".1"/>
<!-- layer: Drawing Origin -->
<path d="M61.2 32.1h1.2M61.6 31.9l.2-.1 .2 .1 .1 .2-.1 .2-.2 .1-.2-.1-.1-.2zM61.8 31.5v1.2" fill="none" stroke="#000" stroke-width=".03"/>
<text font-size="8.5" fill="#00f" x=".1" y="41.4">.</text>
<g font-size="2.1">
<text x="18.3" y="1.2">ART FILM - Assembly_Bottom</text>
<text x="18.3" y="40.3">ART FILM - Assembly_Bottom</text>
</g>
<text font-size="1.5" x="35.5" y="15.4">J110</text>
<text font-size=".9" x="35.5" y="26.7" transform="rotate(-90 35.5 26.7)">U101</text>
<g font-size=".8">
<text x="20.6" y="22.3" transform="rotate(-45 20.6 22.3)">J 2 0 3</text>
<text x="48.8" y="19.1" transform="rotate(-45 48.8 19.1)">J 2 0 2</text>
<text x="45.8" y="24.8">HF</text>
</g>
<g font-size=".7">
<text x="33.9" y="22" transform="rotate(-90 33.9 22)">D107</text>
<text x="34.1" y="18.2">C113</text>
</g>
<text font-size=".5" x="32.7" y="27.3" transform="rotate(-90 32.7 27.3)">U203</text>
<g font-size=".4">
<text x="31.7" y="16.5" transform="rotate(90 31.7 16.5)">ANT101</text>
<text x="31.7" y="13.3" transform="rotate(90 31.7 13.3)">ANT102</text>
<text x="15.7" y="21" transform="rotate(-90 15.7 21)">D201</text>
<text x="50.7" y="22.9">U202</text>
<text x="51.8" y="23.6">D203</text>
<text x="54.5" y="23.6" transform="rotate(-90 54.5 23.6)">ANT204</text>
<text x="54.5" y="20.4" transform="rotate(-90 54.5 20.4)">ANT203</text>
<text x="13.4" y="27.8">ANT202</text>
<text x="28.5" y="27.8">ANT205</text>
<text x="31.3" y="28.2" transform="rotate(-90 31.3 28.2)">D202</text>
</g>
<g font-size=".3">
<text x="15.8" y="21">C215C213</text>
<text x="15.8" y="20.5">C212C214</text>
<text x="18.1" y="21.1" transform="rotate(-90 18.1 21.1)">C216</text>
<text x="18.6" y="21.1" transform="rotate(-90 18.6 21.1)">C232</text>
<text x="18.7" y="20.6">C203</text>
<text x="19.2" y="21.6" transform="rotate(-90 19.2 21.6)">L217</text>
<text x="32.8" y="18.1">C122</text>
<text x="50.7" y="21.7">C208</text>
<text x="50.7" y="21" transform="rotate(-45 50.7 21)">C209</text>
<text x="51" y="19.6" transform="rotate(45 51 19.6)">R203</text>
<text x="51.6" y="20.9" transform="rotate(-45 51.6 20.9)">C211</text>
<text x="52" y="22.1">R201</text>
<text x="52" y="21.6">C218</text>
<text x="52" y="19.5">R206</text>
<text x="52.8" y="21.2" transform="rotate(-90 52.8 21.2)">C207</text>
<text x="52.8" y="23.1" transform="rotate(-90 52.8 23.1)">C206</text>
<text x="30.8" y="27">L211</text>
<text x="31.5" y="27.9">C231R211</text>
<text x="31.6" y="26.6" transform="rotate(-90 31.6 26.6)">L213</text>
<text x="33" y="25.6" transform="rotate(-90 33 25.6)">C235</text>
<text x="33.1" y="24.2" transform="rotate(-90 33.1 24.2)">C234C233</text>
<text x="33.2" y="27.4">L210</text>
<text x="33.6" y="26.9" transform="rotate(-90 33.6 26.9)">L212</text>
</g>
</svg>
